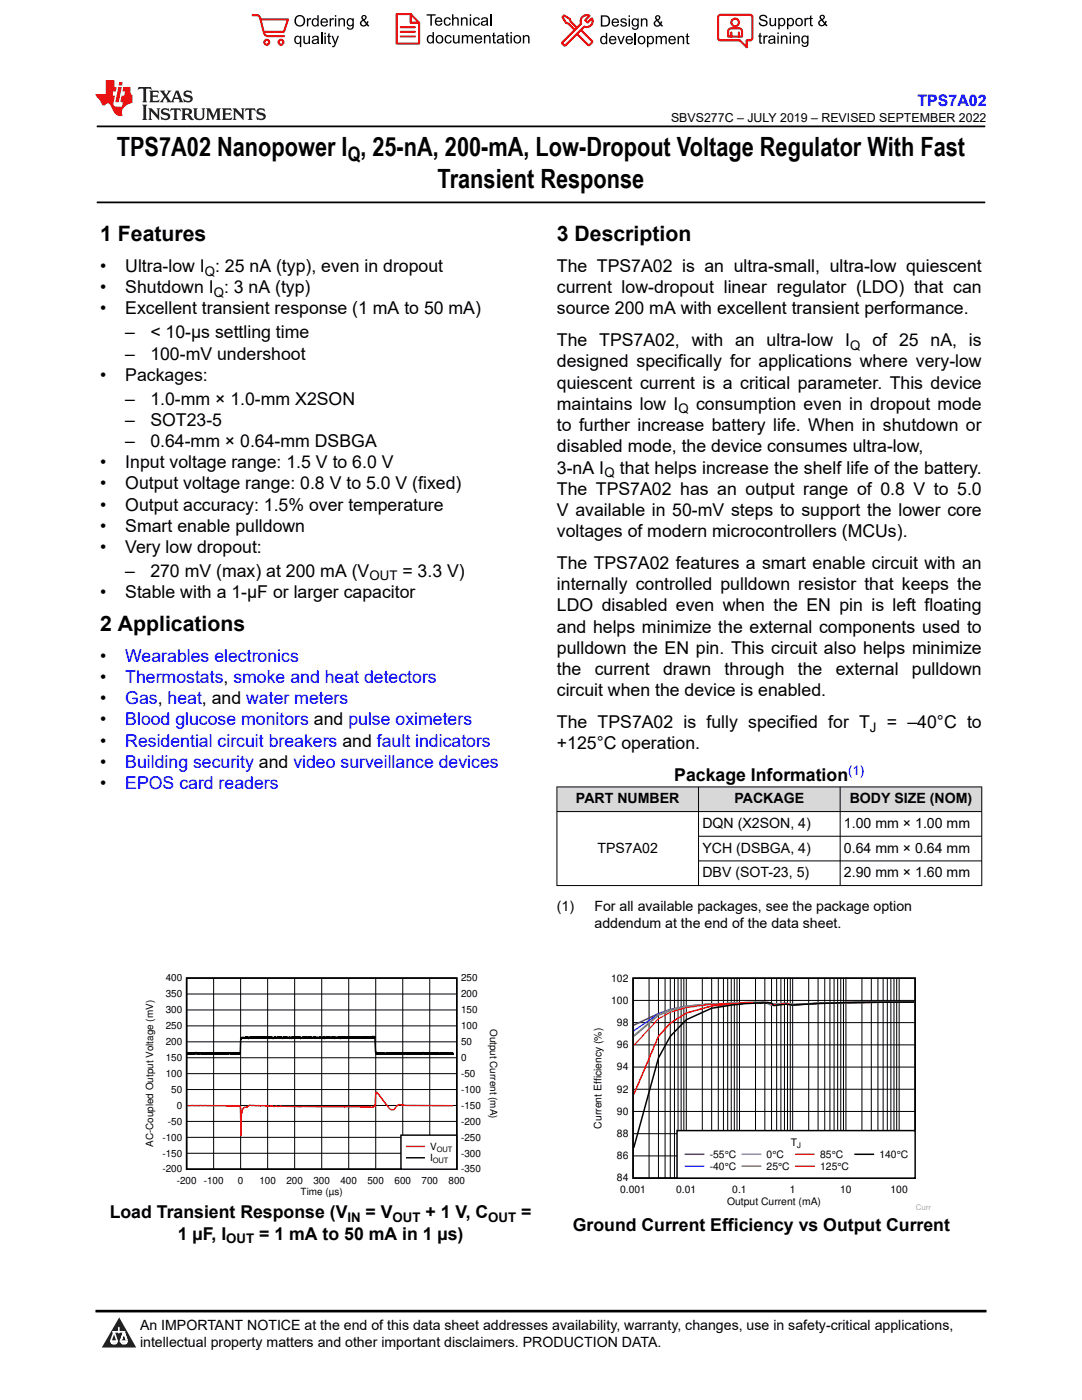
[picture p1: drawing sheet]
<svg xmlns="http://www.w3.org/2000/svg" width="216mm" height="279mm" viewBox="0 0 216 279" stroke-linecap="round" stroke-linejoin="round" font-family="sans-serif">
<path d="M19.3 25.2h177.3M19.3 40.4h177.3" fill="none" stroke="#000" stroke-width=".35"/>
<g fill="#d8d8d8">
<path d="M111.1 157h84.8v5h-84.8z" fill-rule="evenodd"/>
<path d="M111.2 157.1h28.1v4.8h-28.1z" fill-rule="evenodd"/>
<path d="M139.4 157.1h28.2v4.8h-28.2z" fill-rule="evenodd"/>
<path d="M167.7 157.1h28.1v4.8h-28.1z" fill-rule="evenodd"/>
</g>
<g fill="none" stroke="#000" stroke-width=".2">
<path d="M111.1 157h84.9M111.1 157v19.8M139.4 157v19.8M167.6 157v19.8M195.9 157v19.8M111.1 162h84.9M139.4 166.9h56.6M139.4 171.8h56.6M196 176.7h-84.9M37.2 198.4h54M42.6 195.2v38.1M48 195.2v38.1"/>
<path d="M53.4 195.2v38.1M58.8 195.2v38.1M64.2 195.2v38.1M69.6 195.2v38.1M75 195.2v38.1M80.4 195.2v38.1M85.7 195.2v38.1M37.2 217.4h54M37.2 214.3h54M37.2 211.1h54M37.2 207.9h54M37.2 204.7h54"/>
<path d="M37.2 201.6h54M37.2 230.2h54M37.2 227h54M37.2 223.8h54M37.2 220.6h54"/>
</g>
<path d="M37.2 195.2h53.9v38.1h-53.9zM37.4 210.2v.2v-.3v.2l.2-.2 .1 .3 .1-.3v.2l.1-.2 .1 .2v-.2l.2 .2v-.2v.2l.2-.2v.2l.1-.2v.2v-.2l.1 .3 .2-.3v.2v-.2l.2 .2v-.2v.2l.1-.3 .2 .3 .1-.2 .1 .2v-.2v.2l.1-.2 .1 .2 .1-.2v.2v-.2l.2 .2v-.2v.2l.1-.2v.2l.1-.2v.2v-.2l.2 .2 .1-.1v.1l.1-.2v.2l.1-.2 .1 .2v-.2l.2 .2v-.1v.2v-.2l.1 .1 .1-.1v.1l.1-.1v.1l.1-.2v.3l.1-.3v.1l.1-.1v.2v-.2l.2 .2v-.2l.1 .2v-.2l.1 .2 .1-.2 .1 .3 .1-.2 .1 .1v-.1l.2 .1 .1-.1v.1v-.2v.2l.1-.2v.3l.1-.3 .2 .2v-.1v.1v-.1l.1 .1 .1-.1v.2l.1-.2v.2v-.2l.1 .1v-.1l.1 .1 .1-.2v.2l.1-.1v.1l.3-.2 .2 .3v-.3l.1 .3 .1-.3v.2v-.2l.1 .2 .2-.2 .2 .3 .1-.3v.3v-.2l.2 .1v-.2l.1 .2v-.2l.1 .2 .2-.2v.2v-.2l.2 .2v-.2l.1 .3 .2-.2v.2l.1-.2 .1 .1v-.2l.1 .2 .1-.2 .1 .3 .2-.3 .1 .2 .1-.2v.2l.1-.1v.1l.1-.1 .1 .1v-.2l.2 .2v-.2v.3v-.3l.1 .2v-.2l.1 .2v-.2l.1 .2 .1-2.9 .2-.3 .1 .1 .1-.2v.3l.1-.2v.1l.2-.1 .2 .2v-.3v.2l.1-.2v.2l.1-.2 .1 .2 .1-.2v.2v-.2l.1 .2 .1-.2 .1 .3 .1-.3 .1 .2 .1-.2v.2l.1-.2 .1 .2v-.2l.2 .2v-.2v.2l.1-.2 .1 .1v-.1v.2l.2-.3v.3v-.3l.1 .2v-.2v.3l.1-.3 .3 .3 .1-.2v.2l.1-.3 .1 .3v-.2l.1 .2 .1-.2v.2v-.2l.1 .2 .1-.2 .1 .2 .1-.2 .1 .2v-.1l.1 .1 .2-.2v.2l.1-.2v.2l.1-.2v.2l.1-.3 .1 .3 .1-.2v.2l.2-.1v.1v-.2v.2l.2-.2v.1l.2-.1 .1 .1v-.1v.1l.1-.2v.3l.1-.2 .3 .2v-.2l.2 .2 .1-.1v.2v-.2v.1l.1-.1 .1 .1v-.2l.1 .2 .1-.2v.2l.1-.2 .2 .2v-.1v.1l.1-.2 .1 .2 .1-.3v.2l.1-.1v.2l.1-.2v.2v-.2l.2 .2v-.2l.1 .2 .1-.2v.2l.1-.2 .1 .2v-.2l.1 .3 .1-.3v.2l.1-.2 .1 .2 .1-.2 .1 .2 .1-.3v.3v-.2l.1 .2 .1-.1v.1v-.2l.2 .2v-.1l.1 .1 .1-.2 .1 .2v-.2l.1 .3v-.3v.2l.1-.2v.2v-.2l.1 .2 .1-.1v.2l.1-.3 .1 .2v-.2l.2 .2v-.2l.1 .2 .1-.2 .1 .2 .1-.2v.2l.1-.2 .2 .2v-.2v.2l.1-.2v.2v-.1l.1 .1v-.1h.3l.1-.1 .1 .2 .1-.2v.3v-.2v.1v-.1l.1 .1 .1-.1 .1 .1v-.2l.1 .2v-.2l.1 .2v-.2v.3l.1-.3v.2l.1-.2v.2l.2-.2v.2v-.2l.2 .2v-.2l.1 .2 .1-.2v.1h.1l.1 .1 .1-.2v.2v-.2l.1 .1v-.1l.1 .2v-.2l.1 .2v-.2l.2 .2v-.2l.1 .2v-.2l.2 .2v-.2l.1 .2v-.2l.1 .2 .1-.2 .1 .2 .1-.3 .2 .3 .2-.2 .1 .2 .1-.2 .2 .2 .1-.2v.2l.1-.2 .2 .2v-.1l.2 .1v-.2v.3l.2-.3 .1 .3 .1-.3 .1 .3v-.2l.1 .1 .1-.2v.2l.1-.2 .1 .2 .1-.2 .2 .1v-.1l.1 .2v-.2l.2 .2v-.2l.1 .2v-.2l.2 .2v-.2v.2l.1-.2 .1 .2 .2-.2 .1 .2v-.2l.1 .3v-.3l.1 .3v-.3l.1 .2 .1-.2v.2l.1-.2v.2l.1-.1v.1l.1-.2v.2l.1-.2 .2 .2 .1-.2v.2l.1-.2 .1 .3 .1-.3v.2v-.2l.1 .2v-.2v.2l.2-.2v.2l.1-.2 .1 .2v-.2l.2 .2v-.2l.1 .2v-.2l.1 .1 .1-.2v.3l.1-.2v.2l.1-.1 .1 .1v-.2l.1 .2v-.2l.2 .2 .1-.2v.2v-.2l.1 .2 .1-.2v.2l.1-.2v.2v-.2l.1 .1v-.2l.1 .3v-.2v.1l.1-.1 .1 .2v-.2l.1 .2v-.3l.1 .3v-.3l.1 .2v-.1v.2l.1-.3 .2 .3v-.2l.1 .2v-.2v.2l.1-.1v.1l.1-.2 .1 .2 .1-.2v.2l.1-.2 .1 .2 .1-.2 .1 .2v-.2l.1 .2 .2-.2v.2l.1-.2 .1 .2 .1-.2v.2v-.2l.1 .2v-.2v.2l.1-.2 .1 .2 .1-.2v.2l.1-.2 .1 .2 .1-.2v.2v-.2v.1l.2-.1v.2l.1-.2v.2v-.2l.1 .2 .1-.2v.2l.1-.2 .3 .2v-.2v.1l.1-.1v.1l.1-.1v.2v-.2l.1 .2v-.3l.1 .2 .1-.2v.2l.2-.2 .1 2.9 .2 .5 .1-.2 .1 .2v-.2l.2 .3 .1-.2v.2l.2-.2v.2l.1-.3v.3v-.3l.1 .3v-.2v.2v-.2l.1 .1 .1-.1 .1 .2v-.3v.2l.1-.1 .1 .1v-.2v.3l.1-.3v.3l.1-.2v.2l.1-.2 .2 .2 .1-.2v.2v-.2l.1 .2v-.3v.2v-.2v.2l.1-.1 .1 .1 .1-.1v.1l.1-.2 .1 .3 .1-.3 .1 .3 .1-.3 .2 .2v-.2l.1 .2v-.1l.1 .1 .1-.1v.2l.1-.2v.2l.1-.3v.3l.1-.2 .1 .2 .1-.3v.2l.1-.1 .1 .1v-.1l.1 .2v-.2l.1 .1v-.1l.1 .1v-.1v.1l.1-.1v.1v-.2v.2l.1-.2v.2l.3-.2v.2l.2-.2v.2l.1-.2 .1 .3 .1-.3 .1 .2 .3-.2 .2 .3v-.2l.1 .1v-.1v.1l.2-.2v.2l.1-.2 .1 .3v-.2l.1 .1 .1-.2 .1 .2v-.2v.2l.2-.1v.1l.1-.2v.3l.1-.3 .1 .2v-.2l.1 .2 .1-.2v.2l.1-.1v.2l.1-.2v.2v-.2l.1 .1 .1-.2 .1 .2 .1-.2 .1 .2v-.1l.1 .1v-.2v.3l.2-.3v.3v-.2v.1l.2-.1v.1l.1-.2v.3l.1-.3 .1 .2v-.2l.1 .2 .1-.2 .1 .2v-.3v.3l.2-.2 .1 .2 .1-.2v.2v-.2v.2l.1-.2 .2 .2v-.2v.2l.1-.2 .1 .2v-.2l.1 .2 .1-.2 .1 .3v-.3l.1 .2 .2-.1v.2l.1-.2 .1 .1 .1-.1v.1l.1-.2 .1 .3 .1-.3 .1 .2v-.2v.3v-.3l.1 .2 .1-.2 .1 .3 .1-.2v.2v-.1l.1 .1v-.2v.1l.1-.1v.1v-.1v.2l.2-.3v.2l.1-.2 .2 .3v-.2v.1l.2-.1v.1v-.1l.1 .2 .1-.2v.1l.1-.1v.1l.2-.2v.2v-.2l.1 .2 .1-.1 .1 .1 .1-.2 .1 .3v-.2l.2 .1 .1-.2 .1 .2 .1-.2v.2l.1-.1 .1 .1 .2-.1v.2v-.3v.3l.1-.3 .1 .3v-.3v.2l.2-.1v.1v-.2l.2 .3v-.1" fill="none" stroke="#000" stroke-width=".29"/>
<path d="M37.4 220.6l10.6 .1 .1 6 .1-4.8 .1 .2 .1-.9 .4-.2h.4l.5-.4 5 .2h15.5l4.2 .2 .1-.2h.3l.2-2.4 .1-.4h.1l2.7 3.4 .6 .1 .8-.9 .5-.2 1.2 .2 9.4 .1" fill="none" stroke="#f00" stroke-width=".29"/>
<path d="M80 226.5h11.1v6.8h-11.1z" fill-rule="evenodd" fill="#fff"/>
<path d="M80 226.5h11.1v6.8h-11.1zM81.2 231.1h3.5" fill="none" stroke="#000" stroke-width=".29"/>
<path d="M81.2 228.8h3.5" fill="none" stroke="#f00" stroke-width=".29"/>
<path d="M126.3 195.2h56.3v39.9h-56.3zM182.5 200a412.9 412.9 0 0 0-24.3 .6 8.2 8.2 0 0 0-3.4 0l-.4 .1a1.34 1.34 0 0 0-1.6-.5l-4.4 .1-6.4 .9-5.1 2.3-3.2 3.3-2.3 4.3-4.9 18" fill="none" stroke="#000" stroke-width=".3"/>
<g fill="none" stroke="#000" stroke-width=".2">
<path d="M126.3 199.7h56.3M129.5 195.2v39.9M131.4 195.2v39.9M132.7 195.2v39.9M133.7 195.2v39.9M134.6 195.2v39.9M135.3 195.2v39.9M135.9 195.2v39.9M136.5 195.2v39.9M136.9 195.2v39.9M140.1 195.2v39.9M142 195.2v39.9"/>
<path d="M143.3 195.2v39.9M144.4 195.2v39.9M145.2 195.2v39.9M145.9 195.2v39.9M146.5 195.2v39.9M147.1 195.2v39.9M147.6 195.2v39.9M150.8 195.2v39.9M152.6 195.2v39.9M154 195.2v39.9M155 195.2v39.9M155.8 195.2v39.9"/>
<path d="M156.5 195.2v39.9M157.1 195.2v39.9M157.7 195.2v39.9M158.2 195.2v39.9M161.4 195.2v39.9M163.2 195.2v39.9M164.6 195.2v39.9M165.6 195.2v39.9M166.4 195.2v39.9M167.1 195.2v39.9M167.8 195.2v39.9M168.3 195.2v39.9"/>
<path d="M168.8 195.2v39.9M172 195.2v39.9M173.9 195.2v39.9M175.2 195.2v39.9M176.2 195.2v39.9M177.1 195.2v39.9M177.8 195.2v39.9M178.4 195.2v39.9M178.9 195.2v39.9M179.4 195.2v39.9M126.3 217.4h56.3M126.3 213h56.3"/>
<path d="M126.3 208.5h56.3M126.3 204.1h56.3M126.3 230.7h56.3M126.3 226.3h56.3M126.3 221.8h56.3"/>
</g>
<path d="M182.5 200l-13.7 .1-10.6 .4-1.4-.3-3.1 .2-1.6-.3-6.9 .2a48.9 48.9 0 0 0-11.5 1.2l-2.3 .8-4.9 2.3" fill="none" stroke="#7f007f" stroke-width=".3"/>
<path d="M182.5 200l-13.7 .1-10.6 .4-1.4-.3-2 .2a3.3 3.3 0 0 1-2-.3h-3.7l-3.9 .2a48.6 48.6 0 0 0-11.5 1.2l-2.3 .9-4.9 3.3" fill="none" stroke="#3265ff" stroke-width=".3"/>
<path d="M182.5 200a480 480 0 0 0-24.3 .5l-1.4-.2-1.9 .1a2.68 2.68 0 0 1-2-.3h-2.6l-5.1 .2a43.1 43.1 0 0 0-11.5 1.3l-2.3 .9-4.9 4.2" fill="none" stroke="#32cccc" stroke-width=".3"/>
<path d="M182.5 200a487.2 487.2 0 0 0-24.3 .5l-1.4-.2-1.8 .1a2.03 2.03 0 0 1-1.8-.3h-2.9l-5.1 .2a43.4 43.4 0 0 0-11.5 1.4l-2.3 .9-4.9 4.2" fill="none" stroke="#98cc00" stroke-width=".3"/>
<path d="M182.5 200a442.5 442.5 0 0 0-24.3 .5l-1.4-.2-2.1 .2a.73 .73 0 0 1-1-.4h-3.4l-5.1 .2a35.5 35.5 0 0 0-11.5 1.7l-2.3 1.3-4.9 5.4" fill="none" stroke="#ff9800" stroke-width=".3"/>
<path d="M182.5 200a433.5 433.5 0 0 0-24.3 .6l-1.4-.2-1.9 .2a.73 .73 0 0 1-.9-.4l-.7-.1-4.5 .1-6.8 .6-5.1 1.4-3.2 2-2.3 2.6-4.9 11.6" fill="none" stroke="#f00" stroke-width=".3"/>
<path d="M135.1 225.6h47.5v9.5h-47.5z" fill-rule="evenodd" fill="#fff"/>
<path d="M135.1 225.6h47.5v9.5h-47.5zM170.6 230.4h3.7" fill="none" stroke="#000" stroke-width=".3"/>
<path d="M136.8 230.4h3.6" fill="none" stroke="#7f007f" stroke-width=".3"/>
<path d="M136.8 232.7h3.6" fill="none" stroke="#3265ff" stroke-width=".3"/>
<path d="M148.1 230.4h3.7" fill="none" stroke="#32cccc" stroke-width=".3"/>
<path d="M148.1 232.7h3.7" fill="none" stroke="#98cc00" stroke-width=".3"/>
<path d="M158.8 230.4h3.6" fill="none" stroke="#ff9800" stroke-width=".3"/>
<path d="M158.8 232.7h3.6" fill="none" stroke="#f00" stroke-width=".3"/>
<path d="M0 0h215.9v23.8h-215.9z" fill-rule="evenodd" fill="#fff"/>
<path d="M27.7 17.4l-.2 .6 .5-.3h.6v.1v2.2l-.2 .4h1l-.2-.4v-2.2v-.1h.5l.5 .3-.1-.6zM29.8 18.1l.2 .4v1.5l-.2 .4h1.9l.1-.6a1.08 1.08 0 0 1-1.3 .2v-.7h.6l.4 .2v-.6l-.4 .2h-.6v-.6l.2-.1a1 1 0 0 1 1 .2l-.1-.5zM31.8 18.1l1 1.1-1 1.2h.9l-.2-.2 .4-.7 .5 .7-.2 .2h1.6l-.2-.2 .1-.4h1l.1 .4-.1 .2h.9l-.2-.3-.8-2h-.5l-1 2.2-.8-1.1 .9-1.1h-.8l.2 .2-.5 .7-.3-.7 .1-.2zM35.2 18.5l.4 1h-.8zM36.8 18.2a.65 .65 0 0 0-.2 .7 .65 .65 0 0 0 .6 .5l.7 .2 .1 .2a.79 .79 0 0 1-.7 .4 .79 .79 0 0 1-.7-.5l.1 .7 .2-.1a.93 .93 0 0 0 1.1 .1 .93 .93 0 0 0 .4-1 1.46 1.46 0 0 0-1.2-.6l-.1-.3a1.09 1.09 0 0 1 1.2 .2l-.2-.6-.1 .1-.6-.2zM28.4 20.9l.2 .4v2.3l-.2 .3h1l-.2-.3v-2.3l.2-.4zM29.6 21.6l.2 .4v1.6l-.2 .3h.8l-.3-.3v-1.4l1.7 1.8v-2l.2-.4h-.8l.2 .2 .1 1.1-1.2-1.3zM32.3 21.8a.65 .65 0 0 0-.2 .7 .65 .65 0 0 0 .7 .4l.6 .2 .1 .2a.79 .79 0 0 1-.7 .4 .79 .79 0 0 1-.7-.5l.1 .7 .2-.1a.93 .93 0 0 0 1.1 .1 .93 .93 0 0 0 .4-.9 1.46 1.46 0 0 0-1.2-.6l-.1-.4a1.09 1.09 0 0 1 1.2 .2l-.2-.6-.1 .1-.6-.1zM34.1 21.6l-.1 .7a.63 .63 0 0 1 .7-.4l.1 1.7-.3 .3h1l-.2-.3v-1.7a.66 .66 0 0 1 .8 .4l-.1-.7zM36.2 21.6l.2 .4v1.6l-.2 .3h.9l-.2-.2v-.7h.5l.1 .2a.79 .79 0 0 0 1.2 .6l-1-.9a.61 .61 0 0 0 .6-.6 .61 .61 0 0 0-.5-.6zM36.9 21.9h.2a.47 .47 0 0 1 .5 .1 .47 .47 0 0 1 .1 .5l-.2 .2h-.6zM38.5 21.6l.2 .2a2.27 2.27 0 0 0 .4 2 1.04 1.04 0 0 0 1.7-.7v-1.3l.2-.2h-.8l.2 .4v1.1a.6 .6 0 0 1-.6 .6 .6 .6 0 0 1-.6-.6v-1.1l.3-.4zM41.1 21.6l.2 .4v1.6l-.2 .3h.7l-.2-.3v-1.5l.9 1.9 .8-1.9v1.5l-.2 .3h1l-.3-.3v-1.6l.3-.4h-.8l-.7 1.5-.7-1.5zM44.3 21.6l.2 .4v1.6l-.2 .3h1.9l.1-.5a1.09 1.09 0 0 1-1.3 .1v-.6h.6l.4 .1v-.6l-.4 .2h-.6v-.6l.2-.1a1.01 1.01 0 0 1 1 .3l-.1-.6zM46.4 21.6l.3 .4v1.6l-.3 .3h.8l-.2-.3v-1.4l1.6 1.8v-2l.2-.4h-.7l.2 .2v1.1l-1.2-1.3zM49 21.6l-.1 .7a.63 .63 0 0 1 .8-.4v1.7l-.3 .3h1l-.2-.3v-1.7a.66 .66 0 0 1 .8 .4l-.1-.7zM51.4 21.8a.65 .65 0 0 0-.2 .7 .65 .65 0 0 0 .6 .4l.6 .2 .2 .2a.79 .79 0 0 1-.8 .4 .79 .79 0 0 1-.6-.5l.1 .7 .2-.1a.93 .93 0 0 0 1 .1 .93 .93 0 0 0 .5-.9 1.46 1.46 0 0 0-1.3-.6l-.1-.4a1.09 1.09 0 0 1 1.3 .2l-.2-.6-.2 .1-.5-.1z" fill="#231f20"/>
<path d="M21.1 16v2.8h-2.1l.1 .3 .9 1a.95 .95 0 0 0 .9 .9 .59 .59 0 0 1 .6-.4 .59 .59 0 0 1 .5 .4l.4 .8a1.59 1.59 0 0 0 2.1 1.3 1.61 1.61 0 0 1 1-2.2l1-.4-.1-1.5a1.59 1.59 0 0 1-.4-1.6h-1.4l-.2 .9h.5l-.1 .8h-.5l-.2 1v.2l.4 .1-.2 .9h-.6a.73 .73 0 0 1-1.1-.7l.3-1.5h-.5l.2-.8h.5l.2-.9h-.5v-1.4zM23.6 17.4l-.6 3h.7l.6-3zM23.8 16.4l-.1 .7h.7l.1-.7z" fill="#ed1c24"/>
<g fill="#000">
<path d="M58.7 4.2a1.15 1.15 0 0 1 2.3 0 1.15 1.15 0 0 1-2.3 0zM59.3 3.5a.89 .89 0 0 0-.2 1.1 .89 .89 0 0 0 1.1 .4 .88 .88 0 0 0 .3-1.3 .88 .88 0 0 0-1.2-.2z" fill-rule="evenodd"/>
<path d="M58.9 7.3l.5-.2 .5 .3v-.3h.2v2.3h-.3v-.8a.74 .74 0 0 1-.9 0 .74 .74 0 0 1-.2-1zM59.1 7.5a.57 .57 0 0 0-.1 .7 .57 .57 0 0 0 .7 .2 .57 .57 0 0 0 .2-.7 .57 .57 0 0 0-.8-.2z" fill-rule="evenodd"/>
<path d="M61.2 3.6h.3v.3l.2-.2 .3-.1 .1 .1-.1 .3a.36 .36 0 0 0-.4 0 .36 .36 0 0 0-.1 .4v.9h-.3z" fill-rule="evenodd"/>
<path d="M60.5 7.1h.3v.9a.41 .41 0 0 0 .4 .6 .41 .41 0 0 0 .4-.6v-.9h.3v1.7h-.3v-.3a.58 .58 0 0 1-.7 .3 .58 .58 0 0 1-.4-.6z" fill-rule="evenodd"/>
<path d="M62.4 3.8l.5-.2 .4 .2v-.8h.3v2.3h-.3v-.2a.75 .75 0 0 1-1-.1 .75 .75 0 0 1 0-1zM62.6 4a.57 .57 0 0 0-.1 .7 .57 .57 0 0 0 .7 .2 .57 .57 0 0 0 .1-.7 .57 .57 0 0 0-.7-.2z" fill-rule="evenodd"/>
<path d="M62.4 7.3a.74 .74 0 0 1 .9-.1 .74 .74 0 0 1 .3 .9l.1 .7h-.3v-.2a.57 .57 0 0 1-.9 .2 .57 .57 0 0 1-.1-.8l.9-.3a.41 .41 0 0 0-.3-.4 .41 .41 0 0 0-.5 .4l-.3-.1zM62.6 8.2a.35 .35 0 0 0 .1 .5 .35 .35 0 0 0 .5-.3l.1-.4z" fill-rule="evenodd"/>
<path d="M64.7 6.5h.3v.3h-.3zM64.7 7.1h.3v1.7h-.3z" fill-rule="evenodd"/>
<path d="M64.2 3.8a.76 .76 0 0 1 .9-.1 .76 .76 0 0 1 .3 .8h-1.2a.47 .47 0 0 0 .4 .6 .47 .47 0 0 0 .5-.4l.3 .1a.82 .82 0 0 1-1.2 .3 .82 .82 0 0 1 0-1.3zM64.4 4l-.2 .3h.9l-.2-.4z" fill-rule="evenodd"/>
<path d="M65.8 3.6h.2v.3l.2-.2 .3-.1 .2 .1-.1 .3a.36 .36 0 0 0-.5 0 .36 .36 0 0 0 0 .4v.9h-.3z" fill-rule="evenodd"/>
<path d="M65.5 6.7l.3-.1v.5h.2v.3h-.2v.9v.2h.2l.1 .3a.41 .41 0 0 1-.5-.1 .41 .41 0 0 1-.1-.4v-.9h-.2v-.3h.2z" fill-rule="evenodd"/>
<path d="M66.1 7.1h.3l.5 1.4 .5-1.4h.2l-.6 1.7a.57 .57 0 0 1-.7 .6v-.3a.37 .37 0 0 0 .5-.3z" fill-rule="evenodd"/>
<path d="M66.8 3h.3v.3h-.3zM66.8 3.6h.3v1.7h-.3z" fill-rule="evenodd"/>
<path d="M67.5 3.6h.3v.3a.58 .58 0 0 1 .7-.3 .58 .58 0 0 1 .3 .7v1h-.2v-1a.4 .4 0 0 0-.5-.5 .4 .4 0 0 0-.3 .6v.9h-.3z" fill-rule="evenodd"/>
<path d="M69.3 3.8l.6-.2 .4 .2v-.2h.3v1.5a.71 .71 0 0 1-.5 .8 .71 .71 0 0 1-.9-.5h.3a.46 .46 0 0 0 .6 .3 .46 .46 0 0 0 .2-.6 .78 .78 0 0 1-1.1-.2 .78 .78 0 0 1 .1-1.1zM69.6 4a.53 .53 0 0 0-.1 .8 .53 .53 0 0 0 .8 0 .54 .54 0 0 0 0-.7 .54 .54 0 0 0-.7-.1z" fill-rule="evenodd"/>
<path d="M72.2 3.1a.53 .53 0 0 1 .9 .1 .53 .53 0 0 1-.4 .8l.5 .5 .1-.3 .2 .1-.2 .5 .4 .3-.2 .2-.3-.3a.71 .71 0 0 1-1.2 .1 .71 .71 0 0 1 .3-1.1l-.2-.5zM72.3 3.5a.3 .3 0 0 0 .6 0 .3 .3 0 0 0-.6 0zM72.3 4.3a.45 .45 0 0 0 0 .7 .45 .45 0 0 0 .7-.2l-.5-.6z" fill-rule="evenodd"/>
<path d="M85.1 2.8h1.8v.3h-.7v2h-.3v-2h-.8z" fill-rule="evenodd"/>
<path d="M85.3 7.2l.6-.2 .4 .2v-.8h.3v2.3h-.3v-.2a.76 .76 0 0 1-1-.1 .76 .76 0 0 1-.1-1zM85.6 7.4a.58 .58 0 0 0-.1 .7 .58 .58 0 0 0 .7 .2 .58 .58 0 0 0 .1-.7 .58 .58 0 0 0-.7-.2z" fill-rule="evenodd"/>
<path d="M87.2 7.2a.81 .81 0 0 1 1.1 .1 .81 .81 0 0 1-.1 1.2 .81 .81 0 0 1-1.2-.2v-.7zM87.3 7.4a.57 .57 0 0 0 0 .8 .57 .57 0 0 0 .8 0 .57 .57 0 0 0 0-.7 .57 .57 0 0 0-.8-.1z" fill-rule="evenodd"/>
<path d="M87 3.7a.77 .77 0 0 1 .9-.2 .77 .77 0 0 1 .4 .9h-1.3a.48 .48 0 0 0 .4 .5 .48 .48 0 0 0 .6-.3h.3a.83 .83 0 0 1-1.3 .4 .83 .83 0 0 1 0-1.3zM87.2 3.8l-.1 .3h.9l-.3-.4z" fill-rule="evenodd"/>
<path d="M88.7 3.7a.7 .7 0 0 1 1.2 .3h-.2a.45 .45 0 0 0-.6-.3 .45 .45 0 0 0-.3 .6 .45 .45 0 0 0 .3 .6 .45 .45 0 0 0 .6-.4l.3 .1a.76 .76 0 0 1-1.1 .5 .76 .76 0 0 1-.3-1.1z" fill-rule="evenodd"/>
<path d="M88.9 7.2a.7 .7 0 0 1 1.2 .3h-.3a.45 .45 0 0 0-.5-.3 .45 .45 0 0 0-.3 .6 .45 .45 0 0 0 .3 .6 .45 .45 0 0 0 .6-.3h.2a.76 .76 0 0 1-1 .5 .76 .76 0 0 1-.3-1.1z" fill-rule="evenodd"/>
<path d="M90.2 2.8h.3v.9a.59 .59 0 0 1 .7-.2 .59 .59 0 0 1 .3 .6v1h-.2v-1a.4 .4 0 0 0-.5-.4 .4 .4 0 0 0-.3 .5v.9h-.3z" fill-rule="evenodd"/>
<path d="M90.4 7h.3v.9a.41 .41 0 0 0 .4 .6 .41 .41 0 0 0 .3-.6v-.9h.3v1.7h-.2v-.3a.58 .58 0 0 1-.7 .3 .58 .58 0 0 1-.4-.7z" fill-rule="evenodd"/>
<path d="M92 3.5h.2v.2a.59 .59 0 0 1 .7-.3 .59 .59 0 0 1 .4 .7v1h-.3v-1a.41 .41 0 0 0-.4-.4 .41 .41 0 0 0-.4 .5v.9h-.2z" fill-rule="evenodd"/>
<path d="M92.1 7h.3v.3a.56 .56 0 0 1 1 0 .54 .54 0 0 1 .6-.3 .54 .54 0 0 1 .4 .5v1.2h-.3v-1.1a.34 .34 0 0 0-.3-.4 .34 .34 0 0 0-.4 .3v1.2h-.3v-1.1a.38 .38 0 0 0-.5-.3 .38 .38 0 0 0-.2 .5v.9h-.3z" fill-rule="evenodd"/>
<path d="M93.7 2.8h.3v.4h-.3zM93.7 3.5h.3v1.6h-.3z" fill-rule="evenodd"/>
<path d="M94.6 3.7a.7 .7 0 0 1 1.2 .3h-.3a.45 .45 0 0 0-.6-.3 .45 .45 0 0 0-.3 .6 .45 .45 0 0 0 .4 .6 .45 .45 0 0 0 .5-.4l.3 .1a.76 .76 0 0 1-1 .5 .76 .76 0 0 1-.4-1.1z" fill-rule="evenodd"/>
<path d="M94.9 7.2a.77 .77 0 0 1 .9-.1 .77 .77 0 0 1 .4 .8h-1.2a.48 .48 0 0 0 .3 .6 .48 .48 0 0 0 .6-.4l.3 .1a.83 .83 0 0 1-1.3 .3 .83 .83 0 0 1 0-1.3zM95.1 7.3l-.1 .4h.9l-.2-.4z" fill-rule="evenodd"/>
<path d="M96.6 7h.2v.3a.59 .59 0 0 1 .7-.3 .59 .59 0 0 1 .4 .7v1h-.3v-1a.41 .41 0 0 0-.4-.5 .41 .41 0 0 0-.4 .6v.9h-.2z" fill-rule="evenodd"/>
<path d="M96.1 3.7a.74 .74 0 0 1 1-.2 .74 .74 0 0 1 .3 .9v.7h-.2l-.1-.2a.59 .59 0 0 1-.8 .3 .59 .59 0 0 1-.2-.8l1-.3a.42 .42 0 0 0-.4-.5 .42 .42 0 0 0-.4 .4l-.3-.1zM96.3 4.5a.36 .36 0 0 0 .2 .5 .36 .36 0 0 0 .5-.2l.1-.5z" fill-rule="evenodd"/>
<path d="M98.4 6.6l.3-.2v.6h.2v.2h-.2v1v.2h.2l.1 .3a.41 .41 0 0 1-.5-.1 .41 .41 0 0 1-.1-.4v-1h-.2v-.2h.2z" fill-rule="evenodd"/>
<path d="M99.3 7.2a.74 .74 0 0 1 1-.2 .74 .74 0 0 1 .2 1l.1 .7h-.3v-.2a.59 .59 0 0 1-.8 .2 .59 .59 0 0 1-.3-.8l1.1-.3a.42 .42 0 0 0-.4-.4 .42 .42 0 0 0-.5 .3h-.2zM99.5 8a.36 .36 0 0 0 .2 .5 .36 .36 0 0 0 .4-.2l.2-.5z" fill-rule="evenodd"/>
<path d="M101 6.6l.3-.2v.6h.3v.2h-.3v1l.1 .2h.2v.3a.41 .41 0 0 1-.4-.1 .41 .41 0 0 1-.2-.4v-1h-.2v-.2h.2z" fill-rule="evenodd"/>
<path d="M101.9 6.4h.2v.3h-.2zM101.9 7h.2v1.7h-.2z" fill-rule="evenodd"/>
<path d="M102.7 7.2a.81 .81 0 0 1 1.1 .1 .81 .81 0 0 1-.1 1.2 .81 .81 0 0 1-1.2-.2v-.7zM102.9 7.4a.57 .57 0 0 0-.1 .8 .57 .57 0 0 0 .9 0 .57 .57 0 0 0-.1-.7 .57 .57 0 0 0-.7-.1z" fill-rule="evenodd"/>
<path d="M104.3 7h.3v.3a.59 .59 0 0 1 .7-.3 .59 .59 0 0 1 .4 .7v1h-.3v-1a.41 .41 0 0 0-.5-.5 .41 .41 0 0 0-.3 .6v.9h-.3z" fill-rule="evenodd"/>
<path d="M119.9 3.1h.8a1.12 1.12 0 0 1 1 1.1 1.12 1.12 0 0 1-1 1.1h-.8zM120.2 3.3v1.7h.5a.86 .86 0 0 0 .8-.8 .86 .86 0 0 0-.8-.9z" fill-rule="evenodd"/>
<path d="M119.9 7.4l.5-.3 .5 .3v-.8h.3v2.2h-.3v-.2a.75 .75 0 0 1-1 0 .75 .75 0 0 1-.1-1zM120.2 7.5a.57 .57 0 0 0-.2 .8 .57 .57 0 0 0 .8 .2 .57 .57 0 0 0 .1-.8 .57 .57 0 0 0-.7-.2z" fill-rule="evenodd"/>
<path d="M121.7 7.4a.76 .76 0 0 1 .9-.2 .76 .76 0 0 1 .4 .9h-1.2a.47 .47 0 0 0 .3 .5 .47 .47 0 0 0 .6-.3h.3a.82 .82 0 0 1-1.3 .4 .82 .82 0 0 1 0-1.3zM121.9 7.5l-.1 .3h.9l-.2-.4z" fill-rule="evenodd"/>
<path d="M122.2 3.9a.76 .76 0 0 1 .9-.2 .76 .76 0 0 1 .4 .9h-1.2a.47 .47 0 0 0 .4 .5 .47 .47 0 0 0 .5-.3h.3a.82 .82 0 0 1-1.2 .4 .82 .82 0 0 1-.1-1.3zM122.5 4l-.2 .3h.9l-.2-.4z" fill-rule="evenodd"/>
<path d="M123.9 3.8a.71 .71 0 0 1 1.1 .3h-.2a.32 .32 0 0 0-.4-.3 .32 .32 0 0 0-.3 .4h.1a.75 .75 0 0 1 .9 .8 .72 .72 0 0 1-.7 .3 .72 .72 0 0 1-.6-.5h.2a.36 .36 0 0 0 .4 .4 .36 .36 0 0 0 .3-.5 .8 .8 0 0 1-.9-.7z" fill-rule="evenodd"/>
<path d="M123.2 7.2h.3l.4 1.3 .5-1.3h.3l-.6 1.6h-.3z" fill-rule="evenodd"/>
<path d="M125.4 3.1h.3v.3h-.3zM125.4 3.7h.3v1.6h-.3z" fill-rule="evenodd"/>
<path d="M125 7.4a.76 .76 0 0 1 .9-.2 .76 .76 0 0 1 .4 .9h-1.2a.47 .47 0 0 0 .4 .5 .47 .47 0 0 0 .5-.3h.3a.82 .82 0 0 1-1.2 .4 .82 .82 0 0 1-.1-1.3zM125.3 7.5l-.2 .3h.9l-.2-.4z" fill-rule="evenodd"/>
<path d="M126.2 3.9l.5-.3 .5 .3v-.2h.3v1.4a.71 .71 0 0 1-.6 .8 .71 .71 0 0 1-.8-.5l.2 .1a.46 .46 0 0 0 .7 .2 .46 .46 0 0 0 .2-.6 .78 .78 0 0 1-1.1-.1 .78 .78 0 0 1 .1-1.1zM126.4 4a.53 .53 0 0 0 0 .8 .53 .53 0 0 0 .7 0 .54 .54 0 0 0 0-.7 .54 .54 0 0 0-.7-.1z" fill-rule="evenodd"/>
<path d="M127.5 7.3a.8 .8 0 0 1 1.1 .2 .8 .8 0 0 1-.1 1.1 .8 .8 0 0 1-1.2-.1v-.8zM127.7 7.5a.56 .56 0 0 0-.1 .9 .56 .56 0 0 0 .8-.1 .56 .56 0 0 0 0-.7 .56 .56 0 0 0-.7-.1z" fill-rule="evenodd"/>
<path d="M127.9 3.7h.2v.2a.58 .58 0 0 1 .7-.2 .58 .58 0 0 1 .4 .6v1h-.3v-1a.4 .4 0 0 0-.4-.4 .4 .4 0 0 0-.3 .5v.9h-.3z" fill-rule="evenodd"/>
<path d="M129.1 7.2h.2v.2a.72 .72 0 0 1 1-.1 .72 .72 0 0 1 .2 1 .64 .64 0 0 1-.5 .5 .64 .64 0 0 1-.6-.2v.8h-.3zM129.5 7.5a.56 .56 0 0 0-.1 .8 .56 .56 0 0 0 .7 .2 .56 .56 0 0 0 .1-.8 .56 .56 0 0 0-.7-.2z" fill-rule="evenodd"/>
<path d="M130.8 7.2h.3v.2a.55 .55 0 0 1 .9 0 .53 .53 0 0 1 .7-.3 .53 .53 0 0 1 .4 .6v1.1h-.3v-1a.34 .34 0 0 0-.3-.4 .34 .34 0 0 0-.4 .3v1.1h-.3v-1a.37 .37 0 0 0-.5-.4 .37 .37 0 0 0-.2 .6v.8h-.3z" fill-rule="evenodd"/>
<path d="M130.9 3.2a.53 .53 0 0 1 .8 .1 .53 .53 0 0 1-.3 .8l.4 .5 .1-.4 .3 .1-.2 .5 .3 .3-.2 .3-.3-.4a.71 .71 0 0 1-1.2 .1 .71 .71 0 0 1 .4-1.1l-.3-.5zM130.9 3.6a.3 .3 0 0 0 .6 0 .3 .3 0 0 0-.6 0zM130.9 4.3a.45 .45 0 0 0 0 .7 .45 .45 0 0 0 .7-.2l-.5-.6z" fill-rule="evenodd"/>
<path d="M133.6 7.4a.76 .76 0 0 1 .9-.2 .76 .76 0 0 1 .4 .9h-1.3a.47 .47 0 0 0 .4 .5 .47 .47 0 0 0 .6-.3h.3a.82 .82 0 0 1-1.3 .4 .82 .82 0 0 1 0-1.3zM133.8 7.5l-.1 .3h.9l-.3-.4z" fill-rule="evenodd"/>
<path d="M135.2 7.2h.3v.2a.58 .58 0 0 1 .7-.2 .58 .58 0 0 1 .3 .6v1h-.3v-1a.4 .4 0 0 0-.4-.4 .4 .4 0 0 0-.3 .5v.9h-.3z" fill-rule="evenodd"/>
<path d="M137 6.8l.3-.2v.6h.2v.2h-.2v1v.2h.2l.1 .2a.41 .41 0 0 1-.5 0 .41 .41 0 0 1-.1-.5v-.9h-.2v-.2h.2z" fill-rule="evenodd"/>
<path d="M151.7 3.1a.88 .88 0 0 1 1.4 .5h-.3a.49 .49 0 0 0-.5-.5 .49 .49 0 0 0-.4 .6v.1a1.06 1.06 0 0 1 1.3 1 .95 .95 0 0 1-1 .4 .95 .95 0 0 1-.8-.7h.3a.58 .58 0 0 0 .6 .5 .58 .58 0 0 0 .5-.6l-.2-.1a.95 .95 0 0 1-1.1-.9z" fill-rule="evenodd"/>
<path d="M151.5 6.7l.3-.2v.6h.3v.2h-.3v1v.2h.3v.2a.41 .41 0 0 1-.5 0 .41 .41 0 0 1-.1-.5v-.9h-.2v-.2h.2z" fill-rule="evenodd"/>
<path d="M152.3 7.1h.3v.2l.1-.2h.4h.1l-.1 .3a.36 .36 0 0 0-.4 0 .36 .36 0 0 0-.1 .5v.8h-.3z" fill-rule="evenodd"/>
<path d="M153.4 7.3a.74 .74 0 0 1 1-.2 .74 .74 0 0 1 .3 .9l.1 .7h-.3l-.1-.2a.57 .57 0 0 1-.8 .3 .57 .57 0 0 1-.1-.9l.9-.2a.41 .41 0 0 0-.4-.4 .41 .41 0 0 0-.4 .3h-.3zM153.7 8.1a.35 .35 0 0 0 .1 .5 .35 .35 0 0 0 .5-.2l.1-.5z" fill-rule="evenodd"/>
<path d="M153.5 3.6h.3v.9a.41 .41 0 0 0 .4 .5 .41 .41 0 0 0 .4-.5v-.9h.3v1.6h-.3v-.2a.58 .58 0 0 1-.7 .2 .58 .58 0 0 1-.4-.6z" fill-rule="evenodd"/>
<path d="M155.1 6.5h.3v.3h-.3zM155.1 7.1h.3v1.6h-.3z" fill-rule="evenodd"/>
<path d="M155.3 3.6h.2v.2a.72 .72 0 0 1 1-.1 .72 .72 0 0 1 .2 1 .64 .64 0 0 1-.5 .5 .64 .64 0 0 1-.6-.2v.8h-.3zM155.7 3.9a.56 .56 0 0 0-.2 .8 .56 .56 0 0 0 .8 .2 .56 .56 0 0 0 .1-.8 .56 .56 0 0 0-.7-.2z" fill-rule="evenodd"/>
<path d="M155.8 7.1h.3v.2a.58 .58 0 0 1 .7-.2 .58 .58 0 0 1 .3 .6v1h-.2v-1a.4 .4 0 0 0-.5-.4 .4 .4 0 0 0-.3 .5v.9h-.3z" fill-rule="evenodd"/>
<path d="M157 3.6h.3v.2a.72 .72 0 0 1 1-.1 .72 .72 0 0 1 .1 1 .64 .64 0 0 1-.4 .5 .64 .64 0 0 1-.7-.2v.8h-.3zM157.4 3.9a.56 .56 0 0 0-.1 .8 .56 .56 0 0 0 .7 .2 .56 .56 0 0 0 .2-.8 .56 .56 0 0 0-.8-.2z" fill-rule="evenodd"/>
<path d="M157.6 6.5h.2v.3h-.2zM157.6 7.1h.2v1.6h-.2z" fill-rule="evenodd"/>
<path d="M158.3 7.1h.2v.2a.58 .58 0 0 1 .7-.2 .58 .58 0 0 1 .4 .6v1h-.3v-1a.4 .4 0 0 0-.4-.4 .4 .4 0 0 0-.4 .5v.9h-.2z" fill-rule="evenodd"/>
<path d="M158.9 3.7a.8 .8 0 0 1 1.2 .2 .8 .8 0 0 1-.2 1.1 .8 .8 0 0 1-1.1-.1l-.1-.8zM159.1 3.9a.56 .56 0 0 0-.1 .9 .56 .56 0 0 0 .9 0 .56 .56 0 0 0-.1-.8 .56 .56 0 0 0-.7-.1z" fill-rule="evenodd"/>
<path d="M160.1 7.3l.5-.2 .5 .2v-.2h.2v1.4a.71 .71 0 0 1-.5 .9 .71 .71 0 0 1-.8-.5h.2a.46 .46 0 0 0 .6 .2 .46 .46 0 0 0 .2-.6 .78 .78 0 0 1-1-.1 .78 .78 0 0 1 .1-1.1zM160.3 7.4a.53 .53 0 0 0-.1 .8 .53 .53 0 0 0 .8 0 .54 .54 0 0 0 0-.7 .54 .54 0 0 0-.7-.1z" fill-rule="evenodd"/>
<path d="M160.5 3.6h.3v.2l.1-.2h.4h.1l-.1 .3a.36 .36 0 0 0-.4 0 .36 .36 0 0 0-.1 .5v.8h-.3z" fill-rule="evenodd"/>
<path d="M161.6 3.2l.3-.2v.6h.3v.2h-.3v1l.1 .2h.2v.2a.41 .41 0 0 1-.4 0 .41 .41 0 0 1-.2-.5v-.9h-.2v-.2h.2z" fill-rule="evenodd"/>
<path d="M163.7 3.1a.53 .53 0 0 1 .8 .1 .53 .53 0 0 1-.3 .8l.4 .5 .1-.3h.3l-.2 .5 .3 .3-.2 .3-.3-.3a.71 .71 0 0 1-1.2 .1 .71 .71 0 0 1 .4-1.2l-.3-.5zM163.8 3.5a.3 .3 0 0 0 .6 0 .3 .3 0 0 0-.6 0zM163.7 4.2a.45 .45 0 0 0 0 .8 .45 .45 0 0 0 .7-.3l-.5-.6z" fill-rule="evenodd"/>
</g>
<path d="M64.2 6.5v2.3M97.9 2.8v2.3M126.8 6.6v2.2" fill="none" stroke="#000" stroke-width=".28"/>
<g fill="none" stroke="#de0000" stroke-width=".42">
<path d="M50.4 3l1.1 .1a1.4 1.4 0 0 1 .6 1.2l.6 2.5a.95 .95 0 0 0 1.2 .4h2.8M52 3.9h5.5l-.8 2.4h-4M79.1 2.8h2.8v1.7h1.7v4.2h-4.5zM80 6.4h2.8M80 5.4h2.8M80 7.3h2.8M82 2.8l1.6 1.7M115.1 5.5l-1.2-1.2-.2-.5-1.2-.7-.3 .3 .7 1.1 .5 .2 1.3 1.3M115.9 6l2.2 2.2v.3l-.5 .5h-.3l-2.2-2.2zM115.9 6l.7-.7a1.19 1.19 0 0 0 1.3-.3 1.19 1.19 0 0 0 .2-1.4l-.8 .9-.5-.5 .8-.8a1.19 1.19 0 0 0-1.3 .1 1.19 1.19 0 0 0-.3 1.4l-3.8 3.7v.3l.3 .3h.3l2.3-2.2M143.3 3.2l.5-.2h5.9l.4 .2v4.4l-.2 .4-.9 .1v1.3l-1.4-1.3h-3.8l-.5-.3zM145.5 5.8l.4-.1h1.6a.61 .61 0 0 1 .6 .6v1h-2.8v-1z"/>
<path d="M145.9 6.5v.8M147.4 6.5v.8"/>
<circle cx="53.2" cy="8.4" r=".49"/>
<circle cx="56.1" cy="8.4" r=".49"/>
<circle cx="146.7" cy="4.5" r=".75"/>
</g>
<path d="M0 261.4h215.9v18h-215.9z" fill-rule="evenodd" fill="#fff"/>
<path d="M23.8 262.9l3.4 6h-6.9z" fill="#231f20"/>
<path d="M22.1 267.7h1.3l-.4 .5h-.3a.55 .55 0 0 1-.6-.5z" fill-rule="evenodd" fill="#fff"/>
<path d="M22.1 267.7h1.3l-.4 .5h-.3a.55 .55 0 0 1-.6-.5z" fill="none" stroke="#231f20" stroke-width=".34"/>
<path d="M22.1 267.7h1.3l-.4 .5h-.5zM22.6 265.8h.1M22.6 265.8h2.3zM23.7 265.9h.1M23.7 264.9v1zM24 267.7h.1" fill="none" stroke="#fff" stroke-width=".34"/>
<path d="M24.7 265.8l-.7 1.9z" fill="#fff"/>
<path d="M24.7 265.8l-.7 1.9z" fill="none" stroke="#fff" stroke-width=".34"/>
<path d="M24.7 265.8l.7 1.9z" fill="#fff"/>
<path d="M24.7 265.8l.7 1.9zM25.3 267.7h.1" fill="none" stroke="#fff" stroke-width=".34"/>
<path d="M22.8 265.8l-.7 1.9z" fill="#fff"/>
<path d="M22.8 265.8l-.7 1.9z" fill="none" stroke="#fff" stroke-width=".34"/>
<path d="M22.8 265.8l.6 1.9z" fill="#fff"/>
<path d="M22.8 265.8l.6 1.9z" fill="none" stroke="#fff" stroke-width=".34"/>
<path d="M24.1 267.7h1.3a.65 .65 0 0 1-.6 .5 .65 .65 0 0 1-.7-.5z" fill-rule="evenodd" fill="#fff"/>
<path d="M24.1 267.7h1.3a.65 .65 0 0 1-.6 .5 .65 .65 0 0 1-.7-.5z" fill="none" stroke="#231f20" stroke-width=".34"/>
<path d="M24 267.7h.1M24.1 267.7h1.3l-.4 .5h-.5z" fill="none" stroke="#fff" stroke-width=".34"/>
<path d="M19 261.7h177.8" fill="none" stroke="#000" stroke-width=".53"/>
<g font-size="5.3">
<text x="23.3" y="31.2">TPS7A02 Nanopower I , 25-nA, 200-mA, Low-Dropout Voltage Regulator With Fast</text>
<text x="87.3" y="37.5">Transient Response</text>
</g>
<g font-size="4.2">
<text x="20" y="48.1">1 Features</text>
<text x="111.1" y="48.1">3 Description</text>
<text x="20" y="125.9">2 Applications</text>
</g>
<text font-size="4" x="69.4" y="32.2">Q</text>
<g font-size="3.5">
<text x="20" y="58.5">•</text>
<text x="20" y="54.3">•</text>
<text x="25" y="54.3">Ultra-low I : 25 nA (typ), even in dropout</text>
<text x="25" y="58.5">Shutdown I : 3 nA (typ)</text>
<text x="111.1" y="54.3">The TPS7A02 is an ultra-small, ultra-low quiescent</text>
<text x="111.1" y="58.5">current low-dropout linear regulator (LDO) that can</text>
<text x="20" y="62.8">•</text>
<text x="25" y="62.8">Excellent transient response (1 mA to 50 mA)</text>
<text x="111.1" y="62.8">source 200 mA with excellent transient performance.</text>
<text x="25" y="67.5">–</text>
<text x="25" y="71.7">–</text>
<text x="30" y="67.5">&lt; 10-µs settling time</text>
<text x="30" y="71.7">100-mV undershoot</text>
<text x="111.1" y="69.1">The TPS7A02, with an ultra-low I</text>
<text x="174.1" y="69.1">of 25 nA, is</text>
<text x="20" y="76">•</text>
<text x="25" y="76">Packages:</text>
<text x="111.1" y="77.6">quiescent current is a critical parameter. This device</text>
<text x="111.1" y="73.3">designed specifically for applications where very-low</text>
<text x="25" y="80.7">–</text>
<text x="30" y="80.7">1.0-mm × 1.0-mm X2SON</text>
<text x="111.1" y="81.8">maintains low I</text>
<text x="138.9" y="81.8">consumption even in dropout mode</text>
<text x="25" y="85">–</text>
<text x="25" y="89.2">–</text>
<text x="30" y="85">SOT23-5</text>
<text x="30" y="89.2">0.64-mm × 0.64-mm DSBGA</text>
<text x="111.1" y="86">to further increase battery life. When in shutdown or</text>
<text x="20" y="93.4">•</text>
<text x="25" y="93.4">Input voltage range: 1.5 V to 6.0 V</text>
<text x="111.1" y="90.3">disabled mode, the device consumes ultra-low,</text>
<text x="111.1" y="94.5">3-nA I</text>
<text x="123.7" y="94.5">that helps increase the shelf life of the battery.</text>
<text x="20" y="97.7">•</text>
<text x="20" y="101.9">•</text>
<text x="25" y="97.7">Output voltage range: 0.8 V to 5.0 V (fixed)</text>
<text x="25" y="101.9">Output accuracy: 1.5% over temperature</text>
<text x="111.1" y="98.7">The TPS7A02 has an output range of 0.8 V to 5.0</text>
<text x="20" y="106.1">•</text>
<text x="25" y="106.1">Smart enable pulldown</text>
<text x="111.1" y="103">V available in 50-mV steps to support the lower core</text>
<text x="111.1" y="107.2">voltages of modern microcontrollers (MCUs).</text>
<text x="20" y="110.4">•</text>
<text x="25" y="110.4">Very low dropout:</text>
<text x="111.1" y="113.6">The TPS7A02 features a smart enable circuit with an</text>
<text x="20" y="119.4">•</text>
<text x="25" y="115.1">–</text>
<text x="25" y="119.4">Stable with a 1-µF or larger capacitor</text>
<text x="30" y="115.1">270 mV (max) at 200 mA (V</text>
<text x="80.3" y="115.1">= 3.3 V)</text>
<text x="111.1" y="117.8">internally controlled pulldown resistor that keeps the</text>
<text x="111.1" y="122">LDO disabled even when the EN pin is left floating</text>
<text x="111.1" y="130.5">pulldown the EN pin. This circuit also helps minimize</text>
<text x="111.1" y="126.3">and helps minimize the external components used to</text>
<text x="20" y="132.1">•</text>
<text x="20" y="136.3">•</text>
<text x="111.1" y="134.7">the</text>
<text x="118.7" y="134.7">current</text>
<text x="132.3" y="134.7">drawn</text>
<text x="144.6" y="134.7">through</text>
<text x="159.2" y="134.7">the</text>
<text x="166.8" y="134.7">external</text>
<text x="182" y="134.7">pulldown</text>
<text x="20" y="140.5">•</text>
<text x="111.1" y="139">circuit when the device is enabled.</text>
<text x="20" y="144.8">•</text>
<text x="20" y="149">•</text>
<text x="111.1" y="145.3">The TPS7A02 is fully specified for T</text>
<text x="111.1" y="149.5">+125°C operation.</text>
<text x="177" y="145.3">= –40°C to</text>
<text x="20" y="153.2">•</text>
<text x="134.5" y="155.9">Package Information</text>
<text x="20" y="157.5">•</text>
<text x="21.9" y="243.2">Load Transient Response (V</text>
<text x="73" y="243.2">= V</text>
<text x="84.9" y="243.2">+ 1 V, C</text>
<text x="104" y="243.2">=</text>
<text x="114.3" y="245.7">Ground Current Efficiency vs Output Current</text>
<text x="35.5" y="247.4">1 µF, I</text>
<text x="51.7" y="247.4">= 1 mA to 50 mA in 1 µs)</text>
</g>
<g font-size="3.5" fill="#00f">
<text x="25" y="132.1">Wearables electronics</text>
<text x="25" y="136.3">Thermostats, smoke and heat detectors</text>
<text x="25" y="140.5">Gas, heat, and water meters</text>
<text x="25" y="144.8">Blood glucose monitors and pulse oximeters</text>
<text x="25" y="149">Residential circuit breakers and fault indicators</text>
<text x="25" y="153.2">Building security and video surveillance devices</text>
<text x="25" y="157.5">EPOS card readers</text>
</g>
<text font-size="3.2" fill="#00f" x="183.1" y="21.1">TPS7A02</text>
<g font-size="2.8">
<text x="114.9" y="160.3">PART NUMBER</text>
<text x="146.6" y="160.3">PACKAGE</text>
<text x="169.5" y="160.3">BODY SIZE (NOM)</text>
<text x="140.2" y="165.2">DQN (X2SON, 4)</text>
<text x="168.4" y="165.2">1.00 mm × 1.00 mm</text>
<text x="119.2" y="170.2">TPS7A02</text>
<text x="140.2" y="170.2">YCH (DSBGA, 4)</text>
<text x="168.4" y="170.2">0.64 mm × 0.64 mm</text>
<text x="140.2" y="175.1">DBV (SOT-23, 5)</text>
<text x="168.4" y="175.1">2.90 mm × 1.60 mm</text>
<text x="111.1" y="181.9">(1)</text>
<text x="118.6" y="181.9">For all available packages, see the package option</text>
<text x="118.6" y="185.3">addendum at the end of the data sheet.</text>
<text x="27.9" y="265.5">An IMPORTANT NOTICE at the end of this data sheet addresses availability, warranty, changes, use in safety-critical applications,</text>
<text x="27.9" y="268.9">intellectual property matters and other important disclaimers. PRODUCTION DATA.</text>
</g>
<g font-size="2.6">
<text x="40.9" y="55">Q</text>
<text x="42.7" y="59.2">Q</text>
<text x="169.6" y="69.8">Q</text>
<text x="135.4" y="82.5">Q</text>
<text x="120.6" y="95.2">Q</text>
<text x="73.7" y="115.8">OUT</text>
<text x="173.6" y="146">J</text>
<text x="69.3" y="243.9">IN</text>
<text x="78.4" y="243.9">OUT</text>
<text x="97.4" y="243.9">OUT</text>
<text x="45.2" y="248.1">OUT</text>
</g>
<text font-size="2.6" fill="#00f" x="169.2" y="154.7">(1)</text>
<text font-size="2.5" x="133.9" y="24.3">SBVS277C – JULY 2019 – REVISED SEPTEMBER 2022</text>
<g font-size="2.1">
<text x="122" y="195.9">102</text>
<text x="122" y="200.3">100</text>
<text x="123.1" y="209.2">96</text>
<text x="123.1" y="204.8">98</text>
<text x="123.1" y="213.6">94</text>
<text x="123.1" y="218.1">92</text>
<text x="120.1" y="225.2" transform="rotate(-90 120.1 225.2)">Current Efficiency (%)</text>
<text x="123.1" y="226.9">88</text>
<text x="123.1" y="222.5">90</text>
<text x="123.1" y="231.4">86</text>
<text x="141.6" y="231.1">-55°C</text>
<text x="141.6" y="233.5">-40°C</text>
<text x="153" y="231.1">0°C</text>
<text x="153" y="233.5">25°C</text>
<text x="157.8" y="228.7">T</text>
<text x="163.7" y="231.1">85°C</text>
<text x="163.7" y="233.5">125°C</text>
<text x="175.5" y="231.1">140°C</text>
<text x="123.1" y="235.8">84</text>
<text x="123.7" y="238.2">0.001</text>
<text x="134.9" y="238.2">0.01</text>
<text x="146.1" y="238.2">0.1</text>
<text x="157.6" y="238.2">1</text>
<text x="167.6" y="238.2">10</text>
<text x="177.7" y="238.2">100</text>
<text x="145.1" y="240.5">Output Current (mA)</text>
</g>
<g font-size="2">
<text x="33.1" y="195.8">400</text>
<text x="92" y="195.8">250</text>
<text x="33.1" y="202.2">300</text>
<text x="33.1" y="199">350</text>
<text x="92" y="202.2">150</text>
<text x="92" y="199">200</text>
<text x="33.1" y="208.6">200</text>
<text x="33.1" y="205.4">250</text>
<text x="92" y="208.6">50</text>
<text x="92" y="205.4">100</text>
<text x="97.8" y="205.3" transform="rotate(90 97.8 205.3)">Output Current (mA)</text>
<text x="33.1" y="214.9">100</text>
<text x="33.1" y="211.7">150</text>
<text x="92" y="214.9">-50</text>
<text x="92" y="211.7">0</text>
<text x="34.2" y="218.1">50</text>
<text x="35.3" y="221.3">0</text>
<text x="92" y="221.3">-150</text>
<text x="92" y="218.1">-100</text>
<text x="32.4" y="227.6">-100</text>
<text x="33.5" y="224.5">-50</text>
<text x="92" y="227.6">-250</text>
<text x="92" y="224.5">-200</text>
<text x="30.6" y="228.9" transform="rotate(-90 30.6 228.9)">AC-Coupled Output Voltage (mV)</text>
<text x="32.4" y="234">-200</text>
<text x="32.4" y="230.8">-150</text>
<text x="85.8" y="229.5">V</text>
<text x="85.8" y="231.8">I</text>
<text x="92" y="234">-350</text>
<text x="92" y="230.8">-300</text>
<text x="35.3" y="236.2">-200</text>
<text x="40.7" y="236.2">-100</text>
<text x="47.5" y="236.2">0</text>
<text x="51.8" y="236.2">100</text>
<text x="57.2" y="236.2">200</text>
<text x="60" y="238.5">Time (µs)</text>
<text x="62.6" y="236.2">300</text>
<text x="67.9" y="236.2">400</text>
<text x="73.3" y="236.2">500</text>
<text x="78.7" y="236.2">600</text>
<text x="84.1" y="236.2">700</text>
<text x="89.5" y="236.2">800</text>
</g>
<g font-size="1.5">
<text x="86.4" y="232.1">OUT</text>
<text x="87.1" y="229.8">OUT</text>
<text x="159.1" y="229.1">J</text>
</g>
<text font-size="1.5" fill="#a8a8a8" x="182.8" y="241.4">Curr</text>
</svg>
